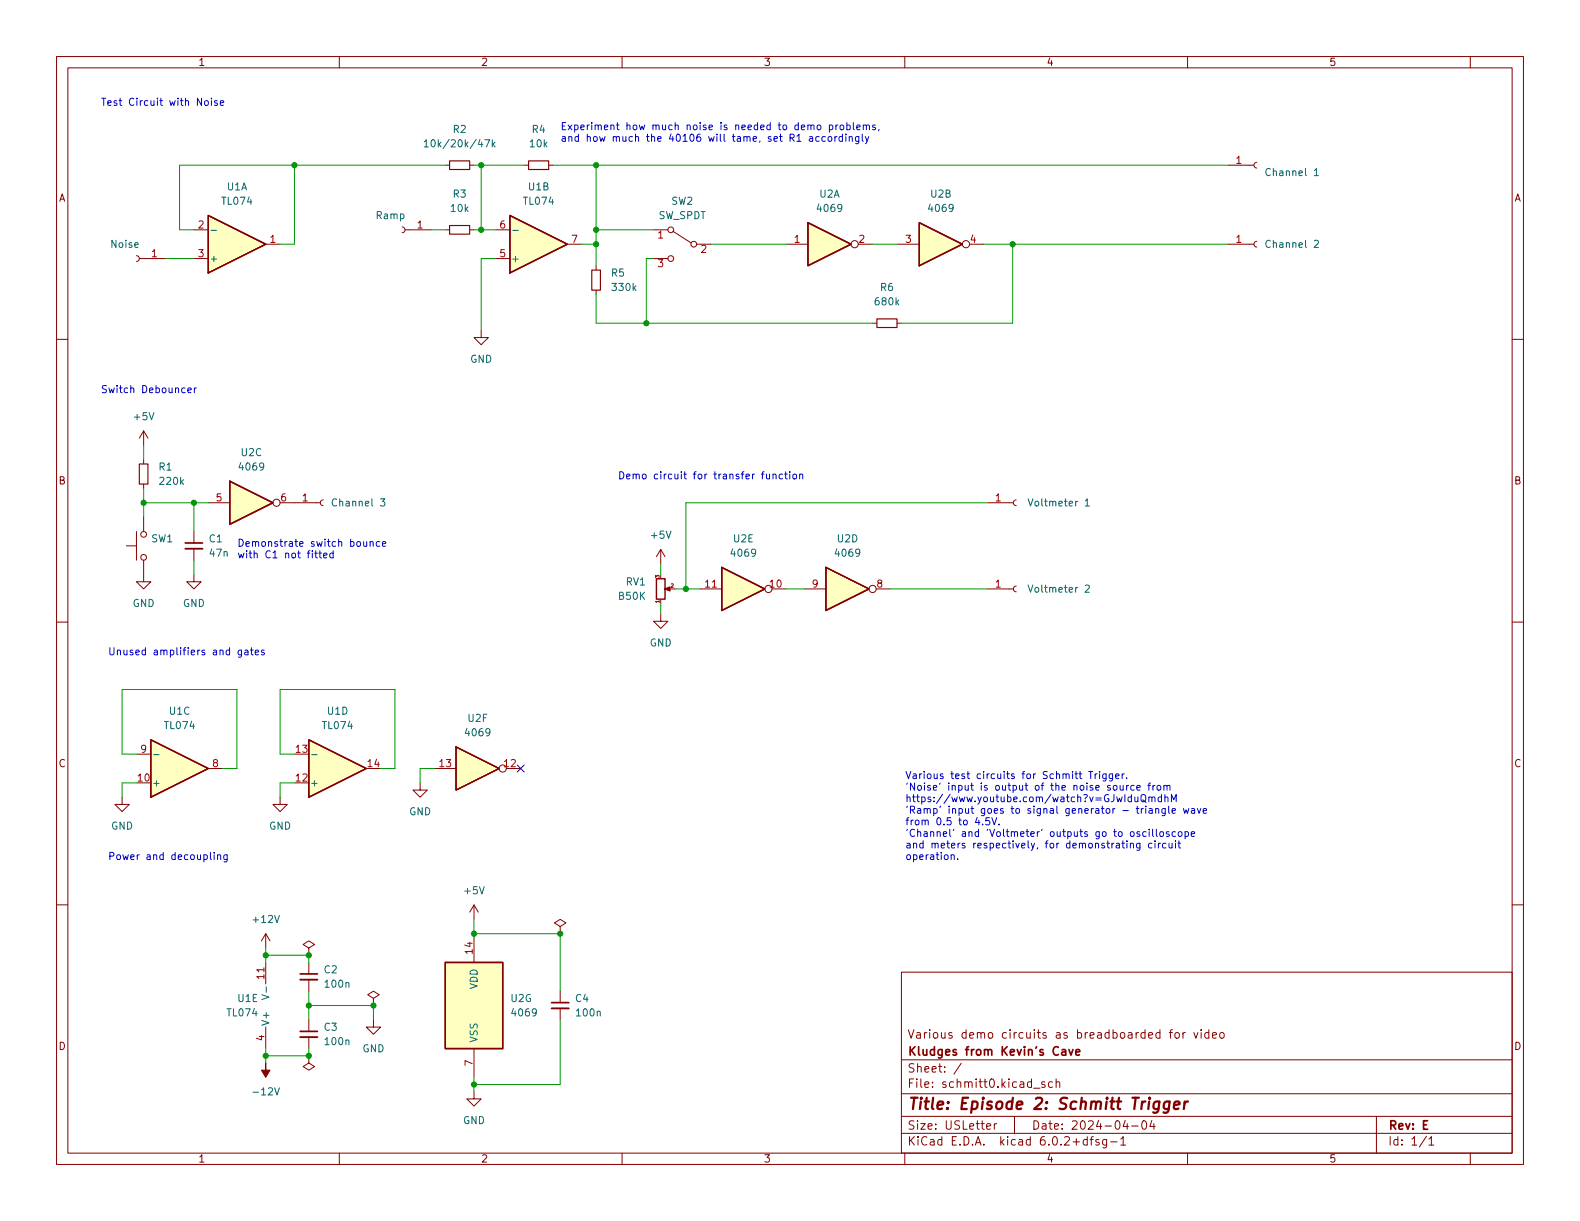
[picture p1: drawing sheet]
<svg xmlns="http://www.w3.org/2000/svg" width="279mm" height="216mm" viewBox="0 0 279 216" stroke-linecap="round" stroke-linejoin="round" font-family="sans-serif">
<g fill="none" stroke="#840000" stroke-width=".18">
<path d="M10 10h259.4v195.9h-259.4zM12 12h255.4v191.9h-255.4zM60 10v2M110 10v2M160 10v2M210 10v2M260 10v2M78.7 29.2h.8M83.1 29.2h.7M92.7 29.2h.8M97 29.2h.8M217.2 29.2h4.5"/>
<path d="M222.2 28.7l-.3 .2-.2 .3 .2 .4 .3 .1M10 60h2M24.1 45.2l.4 .2 .1 .3-.1 .4-.4 .1M24.6 45.7h4.6M34.3 40.6h2.5M34.3 45.7h2.5M47 43.2h2.5M71.1 40.1l.4 .2 .1 .3-.1 .4-.4 .1M71.6 40.6h4.6M78.7 40.6h.8M83.1 40.6h.7M85.1 58.4v1.3h1.3l-1.3 1.3-1.3-1.3h1.3"/>
<path d="M87.6 40.6h2.6M87.6 45.7h2.6M100.3 43.2h2.6M105.4 47v.8M105.4 51.3v.8M115.6 40.6h2.5M115.6 45.7h2.5M119 40.9l3.2 2M123.2 43.2h2.5M139.1 43.2h3.8M151.8 43.2h2.5M154.3 57.2h.8"/>
<path d="M158.6 57.2h.8M158.7 43.2h3.9M171.4 43.2h2.6M217.2 43.2h4.5M222.2 42.7l-.3 .1-.2 .4 .2 .3 .3 .2M267.4 60h2M25.4 76.2l-.8 1.3M25.4 76.2v2.5M25.4 76.2l.8 1.3M22.4 96.5h1.7M24.1 94v5.1M25.4 99.1v3.8h1.3l-1.3 1.2-1.3-1.2h1.3"/>
<path d="M25.4 81.3v.7M25.4 85.6v.8M25.4 91.4v2.6M34.3 94v2M34.3 97v2.1M36.8 88.9h3.8M49.5 88.9h7.1M57.1 88.4l-.3 .1-.2 .4 .2 .4 .3 .1M116.8 97.2l-.7 1.2M116.8 97.2v2.5M116.8 97.2l.8 1.2M174.6 88.9h4.6"/>
<path d="M179.7 88.4l-.4 .1-.1 .4 .1 .4 .4 .1M10 110h2M34.3 101.6v1.3h1.3l-1.3 1.2-1.3-1.2h1.3M116.8 108.6v1.3h1.3l-1.3 1.2-1.2-1.2h1.2M123.8 104.1h3.8M136.5 104.1h2.6M142.2 104.1h3.8M154.9 104.1h2.6M174.6 104.1h4.6M179.7 103.6l-.4 .2-.1 .3 .1 .4 .4 .1M267.4 110h2M24.1 133.4h2.6"/>
<path d="M36.8 135.9h2.6M74.3 138.4v1.3h1.3l-1.3 1.3-1.3-1.3h1.3M76.8 135.9h3.8M89.5 135.9h2.6M10 160h2M21.6 141v1.2h1.3l-1.3 1.3-1.3-1.3h1.3M49.5 141v1.2h1.3l-1.3 1.3-1.2-1.3h1.2M267.4 160h2M47 165.1l-.8 1.3M47 165.1v2.5M47 170.2v3.8M47 165.1l.8 1.3"/>
<path d="M54.6 167.6l1-.6-1-.6-1 .6 1 .6v1.3M54.6 168.9h.1M54.6 170.2v2M54.6 173.2v2.1M66 176.5l1.1-.6-1.1-.6-1 .6 1 .6v1.3M66 177.8h.1M83.8 160l-.7 1.3M83.8 160v2.6M83.8 165.1v5.1M83.8 160l.8 1.3M99.1 163.8l1-.6-1-.6-1.1 .6 1.1 .6v1.3M99.1 165.1h.1"/>
<path d="M99.1 175.3v2M99.1 178.3v2M159.4 171.9h108v32h-108zM47 181.6v3.8M54.6 186.7v1.3l-1 .6 1 .6 1-.6-1-.6M54.6 186.7h.1M54.6 180.3v2.1M54.6 183.4v2M66 180.3v1.3h1.3l-1.3 1.3-1.2-1.3h1.2M83.8 193v1.3h1.3l-1.3 1.3-1.3-1.3h1.3M83.8 185.4v5.1M159.4 197.4h108"/>
<path d="M159.4 193.4h108M159.4 187.4h108M170 188l-1.3 1.9M174.5 199.2l.7-.2-.1-.3h-.4l-.2 .2v.7h.6M175.8 198.7v1M176.3 198.7h-.3l-.2 .3M179.4 197.4v3M182.8 192.4h1.1M184.8 191.4l-.4-.1-.2 .2 .1 .2 .5 .2v.3h-.6M186.1 191.4l-.4-.1-.3 .3v.4l.1 .2h.6M186.8 191.4l.2-.1 .3 .1 .1 .9M186.8 190.8v1.5"/>
<path d="M199 198.1l-.4 1.1h.9M199.3 198.7v1M200.1 199.1h1.2M202.1 198.2h.2a.81 .81 0 0 1 .5 .6 .81 .81 0 0 1-.3 .8l-.1 .1a.81 .81 0 0 1-.6-.6 .81 .81 0 0 1 .3-.9zM203.7 198.1l-.4 1.1h1M204 198.7v1M206.8 182.6h.5M207.3 182.1l-.3 .2v1.3M207.9 182.6h.4l.2 .3v.4l-.2 .3-.4-.1-.1-.2v-.4zM209.2 182.6v1M209.6 182.6h-.3l-.1 .3M211.1 182.6l.4 1 .3-1"/>
<path d="M212.4 182.1v.1M212.4 182.6v1M213.8 182.6h-.5l-.3 .3v.4l.2 .2h.6M213.8 182.1v1.5M214.4 183.1l.7-.2-.1-.3h-.4l-.2 .2 .1 .7h.5M215.8 182.6h.4l.3 .3v.4l-.3 .3-.4-.1-.1-.2v-.4zM243.4 197.4v6.5M60 203.9v2M110 203.9v2M159.4 200.4h108M160 203.9v2M192.3 201.5h-.5l-.3 .3v.4l.2 .2h.6"/>
<path d="M192.3 201v1.5M192.8 201.5h.5M193.3 201l-.3 .2v1.3M194.3 201.5h-.3l-.2 .2v.2l.5 .1v.4h-.5M195.7 201.5v1.2l-.3 .3-.4-.1M195.7 201.5h-.4l-.3 .3v.4l.1 .2h.6M196.4 201.9h1.1M198.2 201.4l.4-.4v1.5M198.2 202.5h.8M210 203.9v2M252.3 200.9l-1.3 1.9M252.7 201.4l.4-.4v1.5"/>
<path d="M252.7 202.5h.8M260 203.9v2"/>
<circle cx="118.6" cy="40.6" r=".51"/>
<circle cx="118.6" cy="45.7" r=".51"/>
<circle cx="122.7" cy="43.2" r=".51"/>
<circle cx="151.1" cy="43.2" r=".63"/>
<circle cx="170.8" cy="43.2" r=".63"/>
<circle cx="25.4" cy="98.6" r=".51"/>
<circle cx="25.4" cy="94.5" r=".51"/>
<circle cx="48.9" cy="88.9" r=".63"/>
<circle cx="135.9" cy="104.1" r=".63"/>
<circle cx="154.3" cy="104.1" r=".63"/>
<circle cx="88.9" cy="135.9" r=".63"/>
</g>
<path d="M205 194.9a.66 .66 0 0 0-1 .3v.5l.1 .3 .2 .1 .6-.1M205 194.8l-.2 1.6a.6 .6 0 0 1-.9 .3M206.8 194.9a.66 .66 0 0 0-1 .3v.5l.1 .3 .2 .1 .6-.1M206.8 194.8l-.2 1.6a.6 .6 0 0 1-.9 .3M207.6 195.4l1-.2-.1-.3-.1-.1-.6 .1-.2 .9 .2 .3 .6-.1M209.5 194.8l-.2 1.3M210.1 194.8l-.4 .1-.2 .3" fill="none" stroke="#840000" stroke-width=".4"/>
<path d="M32.8 96h3M53.1 172.2h3M97.5 177.3h3.1M53.1 182.4h3M187.8 185.7h.6l.1 .9M188.5 185.9l-.5 .1a.29 .29 0 0 0-.3 .3 .29 .29 0 0 0 .3 .3l.5-.1M189 185.6l.4 1 .3-1M190.2 186.1l.8-.2-.1-.2-.4-.1-.3 .2 .1 .7h.6" fill="none" stroke="#840000" stroke-width=".3"/>
<g fill="#ffffc2" stroke="#ffffc2" stroke-width=".18">
<path d="M54.6 130.8l10.2 5.1-10.2 5.1z"/>
<path d="M26.7 130.8l10.1 5.1-10.1 5.1z"/>
<path d="M36.8 38.1l10.2 5.1-10.2 5.1z"/>
<path d="M40.6 85.1l7.7 3.8-7.7 3.8z"/>
<path d="M146 100.3l7.7 3.8-7.7 3.9z"/>
<path d="M80.6 132.1l7.7 3.8-7.7 3.8z"/>
<path d="M162.6 39.4l7.6 3.8-7.6 3.8z"/>
<path d="M127.6 100.3l7.7 3.8-7.7 3.9z"/>
<path d="M142.9 39.4l7.6 3.8-7.6 3.8z"/>
<path d="M78.7 170.2h10.2v15.2h-10.2z"/>
<path d="M90.2 38.1l10.1 5.1-10.1 5.1z"/>
</g>
<path d="M36.8 38.1l10.2 5.1-10.2 5.1zM90.2 38.1l10.1 5.1-10.1 5.1zM142.9 39.4l7.6 3.8-7.6 3.8zM162.6 39.4l7.6 3.8-7.6 3.8zM40.6 85.1l7.7 3.8-7.7 3.8zM116.1 102.3h1.5v3.6h-1.5zM127.6 100.3l7.7 3.8-7.7 3.9zM146 100.3l7.7 3.8-7.7 3.9zM26.7 130.8l10.1 5.1-10.1 5.1zM54.6 130.8l10.2 5.1-10.2 5.1zM80.6 132.1l7.7 3.8-7.7 3.8zM78.7 170.2h10.2v15.2h-10.2z" fill="none" stroke="#840000" stroke-width=".25"/>
<g fill="none" stroke="#006464" stroke-width=".18">
<path d="M75 25.1l.4-.4v1.3M75 26h.7M85.7 24.7h.9l-.6 1.3M87.1 24.7v1.3M87.2 25.5l.3 .5M87.5 25.1l-.4 .5M232.4 30.1l.4-.3v1.3M232.4 31.1h.8M37.3 40.7h1M90.7 40.7h.9M232.4 42.6l.5-.1 .3 .3-.8 1h.8M67.3 88.2h.8l-.5 .5 .4 .1v.6l-.2 .1-.5-.1"/>
<path d="M181.8 88.2l.4 1.3 .5-1.3M191.9 88.6l.4-.4v1.3M191.9 89.5h.7M181.8 103.4l.4 1.3 .5-1.3M191.9 103.6l.5-.2 .2 .4-.8 .9h.8M27.2 133.4h.9M55.1 133.4h1M46.3 175.9l1.3 .4-1.3 .4M47.1 174.5v1"/>
</g>
<path d="M32.8 97h3M53.1 173.2h3M97.5 178.3h3.1M53.1 183.4h3" fill="none" stroke="#840000" stroke-width=".33"/>
<path d="M79.5 28.4h3.6v1.6h-3.6zM79.5 39.9h3.6v1.5h-3.6zM93.5 28.4h3.5v1.6h-3.5zM104.6 47.8h1.6v3.5h-1.6zM155.1 56.4h3.5v1.5h-3.5zM24.6 82h1.6v3.6h-1.6z" fill="none" stroke="#840000" stroke-width=".2"/>
<g fill="#840000" stroke="#840000" stroke-width=".18">
<path d="M47 188v1.2h.8l-.8 1.3-.8-1.3h.8z"/>
<path d="M117.5 104.1l1-.3v.7l-1-.4h.2z"/>
</g>
<g fill="none" stroke="#0000c2" stroke-width=".18">
<path d="M36.3 17.9l.3-.1 .2 .2v.4l-.2 .2h-.3l-.1-.2zM37.4 17.4v.1M37.4 17.8v.8M38.4 17.9l-.3-.1-.2 .2 .1 .2 .4 .1v.3h-.5M39 18.2l.6-.1-.1-.2-.4-.1-.1 .2v.6h.5M143.2 24.2h.4l.1 .8M143.7 24.4l-.4 .1-.2 .2 .2 .3 .4-.1M144.6 22.2l.3-.1 .3 .2v.4l-.3 .2h-.3l-.1-.2zM144.9 24.2l-.4-.1-.2 .3 .1 .5h.5M145.9 24.2l-.3-.1-.3 .3 .2 .5h.4M146.5 24.2l.4-.1 .2 .3v.3l-.2 .3-.4-.1-.1-.2zM146.7 22.2l.3-.1 .3 .2-.1 .6h-.5"/>
<path d="M146.7 22.1v1.3M147.6 24.1v.9M147.8 22.1v.8M148 24.1l-.4 .3M148.2 22.1l-.4 .2M148.7 22.2l.3-.1 .2 .2v.4l-.2 .2h-.3l-.2-.2zM149 24.2l-.4-.1-.2 .3 .1 .5h.5M149 23.7v1.3M149.6 23.7v.1M149.6 24.1v.9M149.8 22.2l.3-.1 .3 .2-.2 .6h-.4M149.8 21.7v1.2"/>
<path d="M150.2 24.3l.2-.2 .3 .1v.8M150.2 24.1v.9M150.9 21.7v1.1l.2 .1M151.5 22.5l.6-.1v-.2l-.4-.1-.2 .2 .1 .6h.5M151.9 24.1v1.1l-.3 .2h-.3M151.9 24.2l-.4-.1-.2 .3 .1 .5h.5M152.5 23.7v1.1l.2 .2M152.7 22.2l.1-.1 .3 .1 .1 .7M152.7 22.1v.8M153 24.1l.3 .9M153.2 22.3l.2-.2 .3 .1v.7M153.6 24.1l-.4 1.2-.2 .1"/>
<path d="M154.8 22.2l-.3-.1-.2 .2 .1 .2 .4 .1v.3h-.5M155.4 22.9l-.1 .2M33.2 69l.6-.1v-.2l-.4-.1-.2 .2 .1 .6h.5M34.4 68.6v.8M34.7 68.6l-.3 .2M55.7 97.8h.4M55.8 97.4v1.1l.3 .2M56.4 97.8h.5M56.6 97.4v1.1l.3 .2M57.2 98.2l.6-.1v-.2l-.4-.1-.2 .2 .1 .6h.5M58.9 97.9l-.3-.1-.3 .2 .1 .6h.5M58.9 97.4v1.3"/>
<path d="M64.3 95.8l.1 .7 .3 .1 .1-.1M64.8 95.8v.8M65.5 95.9l.1-.1h.3l.1 .8M65.5 95.8v.8M67.1 95.8h-.3l-.3 .2 .2 .5h.4M67.6 96.2l.6-.1v-.3h-.4l-.2 .1 .1 .6h.5M135.5 83.8l.1 .8 .3 .1 .2-.1M136.1 83.8v.9M136.7 84l.2-.2 .3 .1v.8M136.7 83.8v.9M138.4 83.9l-.4-.1-.2 .3 .1 .5h.5M138.7 83.8h.5"/>
<path d="M138.9 83.4v1.1l.3 .2M139.7 83.4v.1M139.7 83.8v.9M140.3 83.9l.3-.1 .3 .3v.3l-.3 .3-.3-.1-.1-.2zM141.4 84l.2-.2 .3 .1 .1 .8M141.4 83.8v.9M42.7 114.9v1.1l-.2 .2h-.3M42.7 115l-.4-.1-.2 .3 .1 .5h.5M43.3 115h.5l.1 .8M43.9 115.3h-.5l-.1 .2 .1 .3 .5-.1M44.3 114.9h.5M44.5 114.5v1.1l.3 .2"/>
<path d="M45.1 115.4l.6-.1v-.3l-.4-.1-.2 .2 .1 .6h.5M46.7 115l-.3-.1-.2 .2 .1 .2 .4 .1v.3h-.5M192.5 136.4h.7M192.9 136.4v1.3M193.7 136.8v.9M194 136.8l-.3 .3M194.4 136.4v.1M194.4 136.8v.9M195.6 136.8v1.1l-.2 .2-.3-.1M195.6 136.9l-.4-.1-.2 .3 .1 .5h.5M196.7 136.8v1.1l-.2 .2-.3-.1M196.7 136.9l-.3-.1-.3 .3 .2 .5h.4"/>
<path d="M197 138.9h.3l.2 .2v.4l-.2 .2h-.3l-.1-.2zM197.3 137.3l.6-.2-.1-.2-.3-.1-.2 .2v.6h.5M198.1 138.9v.8h.3l.2-.1M198.4 136.8v.9M198.6 138.9v.8M198.8 136.8l-.4 .3M199.2 137.6v.1M199.2 138.9v.8M199.6 138.9l-.4 .2M200.6 138.9h-.4l-.2 .2 .1 .6h.5M201 139.3l.6-.1v-.3h-.4l-.2 .2 .1 .6h.5M203 138.9h.5"/>
<path d="M203.5 138.5l-.3 .1v1.1M203.9 138.9v.8M204.2 138.9l-.3 .2M204.7 138.9h.3l.3 .2v.4l-.3 .2h-.3l-.1-.2zM205.8 139l.2-.1h.3l.1 .8M205.8 138.9v.8M206.4 139.1l.1-.2h.3l.1 .8M37.2 150.7v1.1l.2 .2M37.9 150.7v.1M37.9 151.1v.9M38.5 151.3l.2-.2 .3 .1v.8M38.5 151.1v.9"/>
<path d="M40.2 151.1v1.1l-.3 .2h-.3M40.2 151.2l-.4-.1-.2 .3 .1 .5h.5M168.2 151.3l.2-.2 .3 .1v.8M169.3 151.9v.1M173.8 145.7v.2M175 144.6h-.6l-.1 .6 .2-.1h.4l.1 .2v.4l-.2 .2-.5-.2M175.4 144.6l.4 1.3 .4-1.3M176.7 145.7v.2M199.3 149.1v.8M199.9 149.2l.2-.1 .3 .1v.7M199.9 149.1v.8M200.7 140.9v.8l.3 .1 .2-.2"/>
<path d="M201.2 140.9v.9M201.5 147.1h-.3l-.2 .1 .1 .2 .4 .1v.3h-.5M201.6 149.1v1l-.3 .3-.3-.1M201.6 149.2l-.4-.1-.2 .2 .1 .6h.5M201.8 140.7l.3-.2a.43 .43 0 0 1 .5 .4v.4a.42 .42 0 0 1-.4 .5 .42 .42 0 0 1-.4-.5zM201.8 143v.8M202 141.5l.7 .4M202.2 143l-.4 .2M202.6 142.5v.2M202.6 143v.8M202.7 147.1h-.4l-.2 .2 .1 .5h.5M203.2 141l.1-.1 .3 .1 .1 .8"/>
<path d="M203.2 140.9v.9M203.2 143h.5l.1 .8M203.2 146.6v.2M203.2 147.1v.8M203.7 141.1l.2-.2 .3 .1v.8M203.7 149.2l-.4-.1-.2 .2 .1 .6h.5M203.8 143.3h-.5l-.1 .2 .1 .3h.5M203.8 146.6v1.1l.2 .2M204.2 148.7v.1M204.2 149.1v.8M204.4 143.1l.1-.1h.3l.1 .8M204.4 143v.8"/>
<path d="M204.5 146.6v1.1l.2 .2M204.8 149.1v.8M205.2 147.1h.3l.3 .2v.4l-.3 .2-.3-.1-.1-.1zM205.2 149.1l-.4 .2M205.4 141l-.4-.1-.2 .3 .1 .5h.5M205.4 140.5v1.3M206 141l.2-.1 .3 .1v.8M206 140.5v1.3M206.1 143v1l-.3 .2h-.3M206.1 143h-.4l-.2 .2 .1 .6h.5M206.2 149.2l-.4-.1-.2 .2 .1 .6h.5M206.7 142.5v1.1l.1 .2"/>
<path d="M206.7 147.1h-.3l-.2 .1 .1 .2 .4 .1v.3h-.5M206.7 149.1l.1 .8h.3l.2-.1M207.1 141.8v-1.3l.5 .9 .4-.9v1.3M207.3 143.4l.6-.1-.1-.3h-.4l-.1 .1v.7h.5M207.3 149.1v.8M207.9 147.1h-.4l-.2 .2 .1 .5h.5M207.9 148.7v.1M207.9 149.1v.8M208.3 149.1h.5M208.5 147.1h.3l.2 .2v.4l-.2 .2-.3-.1-.1-.1zM208.5 148.7v1.1l.3 .1M209.3 143l.2 .8 .2-.6 .3 .6 .2-.8"/>
<path d="M209.6 147.1h.3l.3 .2-.2 .5h-.4M209.6 147.1v1.2M210.7 147.5l.6-.1-.1-.3h-.4l-.1 .1v.6h.5M210.7 143h.5l.1 .8M211.3 143.3h-.5l-.1 .2 .1 .3h.5M211.7 143l.3 .8 .3-.8M212.8 143.4l.6-.1-.1-.3h-.3l-.2 .1v.7h.5"/>
</g>
<g fill="none" stroke="#009600" stroke-width=".18">
<path d="M52.1 29.2v14h-2.6M78.7 29.2h-47v11.4h2.6M83.8 29.2h8.9M85.1 29.2v11.4M97.8 29.2h119.4M105.4 29.2v17.8M29.2 45.7h5.1M76.2 40.6h2.5M83.8 40.6h3.8M87.6 45.7h-2.5v12.7M102.9 43.2h2.5M105.4 52.1v5.1h48.9"/>
<path d="M105.4 40.6h10.2M115.6 45.7h-1.3v11.5M125.7 43.2h13.4M154.3 43.2h4.4M174 43.2h43.2M179.1 43.2v14h-19.7M25.4 78.7v2.6M25.4 88.9h11.4M25.4 86.4v5M34.3 88.9v5.1M34.3 99.1v2.5M116.8 99.7v1.9"/>
<path d="M174.6 88.9h-53.3v15.2M116.8 106.7v1.9M119.4 104.1h4.4M139.1 104.1h3.1M157.5 104.1h17.1M24.1 133.4h-2.5v-11.5h20.3v14h-2.5M24.1 138.4h-2.5v2.6M52.1 133.4h-2.6v-11.5h20.3v14h-2.5M52.1 138.4h-2.6v2.6M76.8 135.9h-2.5v2.5M47 167.6v2.6M47 168.9h7.6v1.3"/>
<path d="M54.6 175.3v5M54.6 177.8h11.4v2.5M83.8 162.6v2.5h15.3v10.2M47 185.4v2.6M54.6 185.4v1.3h-7.6M83.8 190.5v2.5M99.1 180.3v11.5h-15.3"/>
</g>
<path d="M91.5 135.3l1.2 1.2M92.7 135.3l-1.2 1.2" fill="none" stroke="#000084" stroke-width=".18"/>
<g fill="#009600" stroke="#009600" stroke-width=".18">
<circle cx="114.3" cy="57.2" r=".46"/>
<circle cx="85.1" cy="29.2" r=".46"/>
<circle cx="52.1" cy="29.2" r=".46"/>
<circle cx="105.4" cy="43.2" r=".46"/>
<circle cx="105.4" cy="40.6" r=".46"/>
<circle cx="85.1" cy="40.6" r=".46"/>
<circle cx="105.4" cy="29.2" r=".46"/>
<circle cx="54.6" cy="177.8" r=".46"/>
<circle cx="66" cy="177.8" r=".46"/>
<circle cx="83.8" cy="191.8" r=".46"/>
<circle cx="99.1" cy="165.1" r=".46"/>
<circle cx="54.6" cy="186.7" r=".46"/>
<circle cx="25.4" cy="88.9" r=".46"/>
<circle cx="34.3" cy="88.9" r=".46"/>
<circle cx="179.1" cy="43.2" r=".46"/>
<circle cx="121.3" cy="104.1" r=".46"/>
<circle cx="83.8" cy="165.1" r=".46"/>
<circle cx="47" cy="186.7" r=".46"/>
<circle cx="47" cy="168.9" r=".46"/>
<circle cx="54.6" cy="168.9" r=".46"/>
</g>
<text font-size="2.8" fill="#840000" x="160.4" y="196.2">Title: Episode 2: Schmitt Trigger</text>
<g font-size="2.1" fill="#840000">
<text x="160.4" y="183.6">Various demo circuits as breadboarded for video</text>
<text x="160.4" y="189.7">Sheet: /</text>
<text x="160.4" y="186.7">Kludges from Kevin's Cave</text>
<text x="160.4" y="192.4">File: schmitt0.kicad_sch</text>
<text x="160.4" y="202.5">KiCad E.D.A. kicad 6.0.2+dfsg-1</text>
<text x="160.4" y="199.7">Size: USLetter</text>
<text x="182.4" y="199.7">Date: 2024-04-04</text>
<text x="245.4" y="199.7">Rev: E</text>
<text x="245.4" y="202.5">Id: 1/1</text>
</g>
<g font-size="1.8" fill="#840000">
<text x="35" y="11.6">1</text>
<text x="85" y="11.6">2</text>
<text x="135" y="11.6">3</text>
<text x="185" y="11.6">4</text>
<text x="235" y="11.6">5</text>
<text x="10.3" y="35.6">A</text>
<text x="267.7" y="35.6">A</text>
<text x="10.3" y="85.7">B</text>
<text x="267.7" y="85.7">B</text>
<text x="10.3" y="135.6">C</text>
<text x="267.7" y="135.6">C</text>
<text x="10.3" y="185.7">D</text>
<text x="267.7" y="185.7">D</text>
<text x="35" y="205.6">1</text>
<text x="85" y="205.6">2</text>
<text x="135" y="205.6">3</text>
<text x="185" y="205.6">4</text>
<text x="235" y="205.6">5</text>
</g>
<g font-size="1.8" fill="#0000c2">
<text x="17.8" y="18.7">Test Circuit with Noise</text>
<text x="99.1" y="23">Experiment how much noise is needed to demo problems,</text>
<text x="99.1" y="25.1">and how much the 40106 will tame, set R1 accordingly</text>
<text x="17.8" y="69.5">Switch Debouncer</text>
<text x="109.2" y="84.7">Demo circuit for transfer function</text>
<text x="41.9" y="96.7">Demonstrate switch bounce</text>
<text x="41.9" y="98.7">with C1 not fitted</text>
<text x="19" y="115.9">Unused amplifiers and gates</text>
<text x="160" y="137.7">Various test circuits for Schmitt Trigger.</text>
<text x="160" y="139.8">'Noise' input is output of the noise source from</text>
<text x="160" y="141.8">https://www.youtube.com/watch?v=GJwIduQmdhM</text>
<text x="160" y="143.9">'Ramp' input goes to signal generator - triangle wave</text>
<text x="160" y="145.9">from 0.5 to 4.5V.</text>
<text x="160" y="148">'Channel' and 'Voltmeter' outputs go to oscilloscope</text>
<text x="19" y="152.1">Power and decoupling</text>
<text x="160" y="150">and meters respectively, for demonstrating circuit</text>
<text x="160" y="152.1">operation.</text>
</g>
<g font-size="1.8" fill="#006464">
<text x="80.1" y="23.5">R2</text>
<text x="94.1" y="23.5">R4</text>
<text x="76.4" y="26">10k/20k/47k</text>
<text x="93.8" y="26">10k</text>
<text x="40.1" y="33.7">U1A</text>
<text x="80.1" y="34.9">R3</text>
<text x="93.5" y="33.7">U1B</text>
<text x="144.9" y="34.9">U2A</text>
<text x="164.6" y="34.9">U2B</text>
<text x="224.3" y="31.1">Channel 1</text>
<text x="39.4" y="36.2">TL074</text>
<text x="66.6" y="38.7">Ramp</text>
<text x="79.8" y="37.5">10k</text>
<text x="92.7" y="36.2">TL074</text>
<text x="116.4" y="38.7">SW_SPDT</text>
<text x="118.7" y="36.2">SW2</text>
<text x="144.7" y="37.5">4069</text>
<text x="164.4" y="37.5">4069</text>
<text x="19.7" y="43.8">Noise</text>
<text x="37" y="46.4">+</text>
<text x="90.3" y="46.4">+</text>
<text x="224.3" y="43.8">Channel 2</text>
<text x="108.1" y="48.9">R5</text>
<text x="108.4" y="51.4">330k</text>
<text x="154.9" y="54">680k</text>
<text x="155.7" y="51.4">R6</text>
<text x="83.1" y="64.1">GND</text>
<text x="23.8" y="74.3">+5V</text>
<text x="28.1" y="83.2">R1</text>
<text x="42.5" y="83.2">4069</text>
<text x="42.7" y="80.6">U2C</text>
<text x="28.4" y="85.7">220k</text>
<text x="59.2" y="89.5">Channel 3</text>
<text x="182.5" y="89.5">Voltmeter 1</text>
<text x="26.8" y="95.9">SW1</text>
<text x="37" y="95.9">C1</text>
<text x="115.2" y="95.2">+5V</text>
<text x="129.7" y="95.9">U2E</text>
<text x="148.1" y="95.9">U2D</text>
<text x="37.2" y="98.4">47n</text>
<text x="129.5" y="98.4">4069</text>
<text x="147.9" y="98.4">4069</text>
<text x="23.4" y="107.3">GND</text>
<text x="32.3" y="107.3">GND</text>
<text x="109.5" y="106">B50K</text>
<text x="110.7" y="103.5">RV1</text>
<text x="182.5" y="104.8">Voltmeter 2</text>
<text x="114.9" y="114.3">GND</text>
<text x="29.2" y="128.9">TL074</text>
<text x="30" y="126.4">U1C</text>
<text x="57.1" y="128.9">TL074</text>
<text x="57.9" y="126.4">U1D</text>
<text x="82.5" y="130.2">4069</text>
<text x="82.8" y="127.6">U2F</text>
<text x="26.8" y="139.1">+</text>
<text x="54.7" y="139.1">+</text>
<text x="19.6" y="146.7">GND</text>
<text x="47.6" y="146.7">GND</text>
<text x="72.3" y="144.1">GND</text>
<text x="82.2" y="158.1">+5V</text>
<text x="44.9" y="163.2">+12V</text>
<text x="57.3" y="172.1">C2</text>
<text x="40.3" y="179.7">TL074</text>
<text x="42.1" y="177.2">U1E</text>
<text x="57.6" y="174.6">100n</text>
<text x="84.5" y="174.9" transform="rotate(-90 84.5 174.9)">VDD</text>
<text x="90.3" y="177.2">U2G</text>
<text x="90.7" y="179.7">4069</text>
<text x="101.8" y="177.2">C4</text>
<text x="102.1" y="179.7">100n</text>
<text x="47.6" y="181.5" transform="rotate(-90 47.6 181.5)">V+</text>
<text x="57.3" y="182.3">C3</text>
<text x="57.6" y="184.8">100n</text>
<text x="84.5" y="184.4" transform="rotate(-90 84.5 184.4)">VSS</text>
<text x="64.1" y="186.1">GND</text>
<text x="45.1" y="193.7">-12V</text>
<text x="81.9" y="198.8">GND</text>
</g>
<g font-size="1.8" fill="#a90000">
<text x="218.6" y="29">1</text>
<text x="35.1" y="40.4">2</text>
<text x="73.8" y="40.4">1</text>
<text x="88.4" y="40.4">6</text>
<text x="26.8" y="45.5">1</text>
<text x="35.1" y="45.5">3</text>
<text x="47.8" y="42.9">1</text>
<text x="88.4" y="45.5">5</text>
<text x="101.1" y="42.9">7</text>
<text x="116.3" y="42.2">1</text>
<text x="116.3" y="47.2">3</text>
<text x="124" y="44.7">2</text>
<text x="140.5" y="42.9">1</text>
<text x="151.9" y="42.9">2</text>
<text x="160.2" y="42.9">3</text>
<text x="171.6" y="42.9">4</text>
<text x="218.6" y="42.9">1</text>
<text x="38.2" y="88.6">5</text>
<text x="49.7" y="88.6">6</text>
<text x="53.5" y="88.6">1</text>
<text x="176" y="88.6">1</text>
<text x="124.7" y="103.9">11</text>
<text x="136.2" y="103.9">10</text>
<text x="143.7" y="103.9">9</text>
<text x="155.1" y="103.9">8</text>
<text x="176" y="103.9">1</text>
<text x="24.9" y="133.1">9</text>
<text x="37.6" y="135.6">8</text>
<text x="52.4" y="133.1">13</text>
<text x="65.1" y="135.6">14</text>
<text x="77.8" y="135.6">13</text>
<text x="89.2" y="135.6">12</text>
<text x="24.4" y="138.2">10</text>
<text x="52.4" y="138.2">12</text>
<text x="46.7" y="173.1" transform="rotate(-90 46.7 173.1)">11</text>
<text x="83.6" y="168.6" transform="rotate(-90 83.6 168.6)">14</text>
<text x="46.7" y="184" transform="rotate(-90 46.7 184)">4</text>
<text x="83.6" y="188.5" transform="rotate(-90 83.6 188.5)">7</text>
</g>
<g font-size=".9" fill="#a90000">
<text x="116.6" y="106.6" transform="rotate(-90 116.6 106.6)">1</text>
<text x="116.6" y="102.2" transform="rotate(-90 116.6 102.2)">3</text>
<text x="118.6" y="103.9">2</text>
</g>
</svg>
